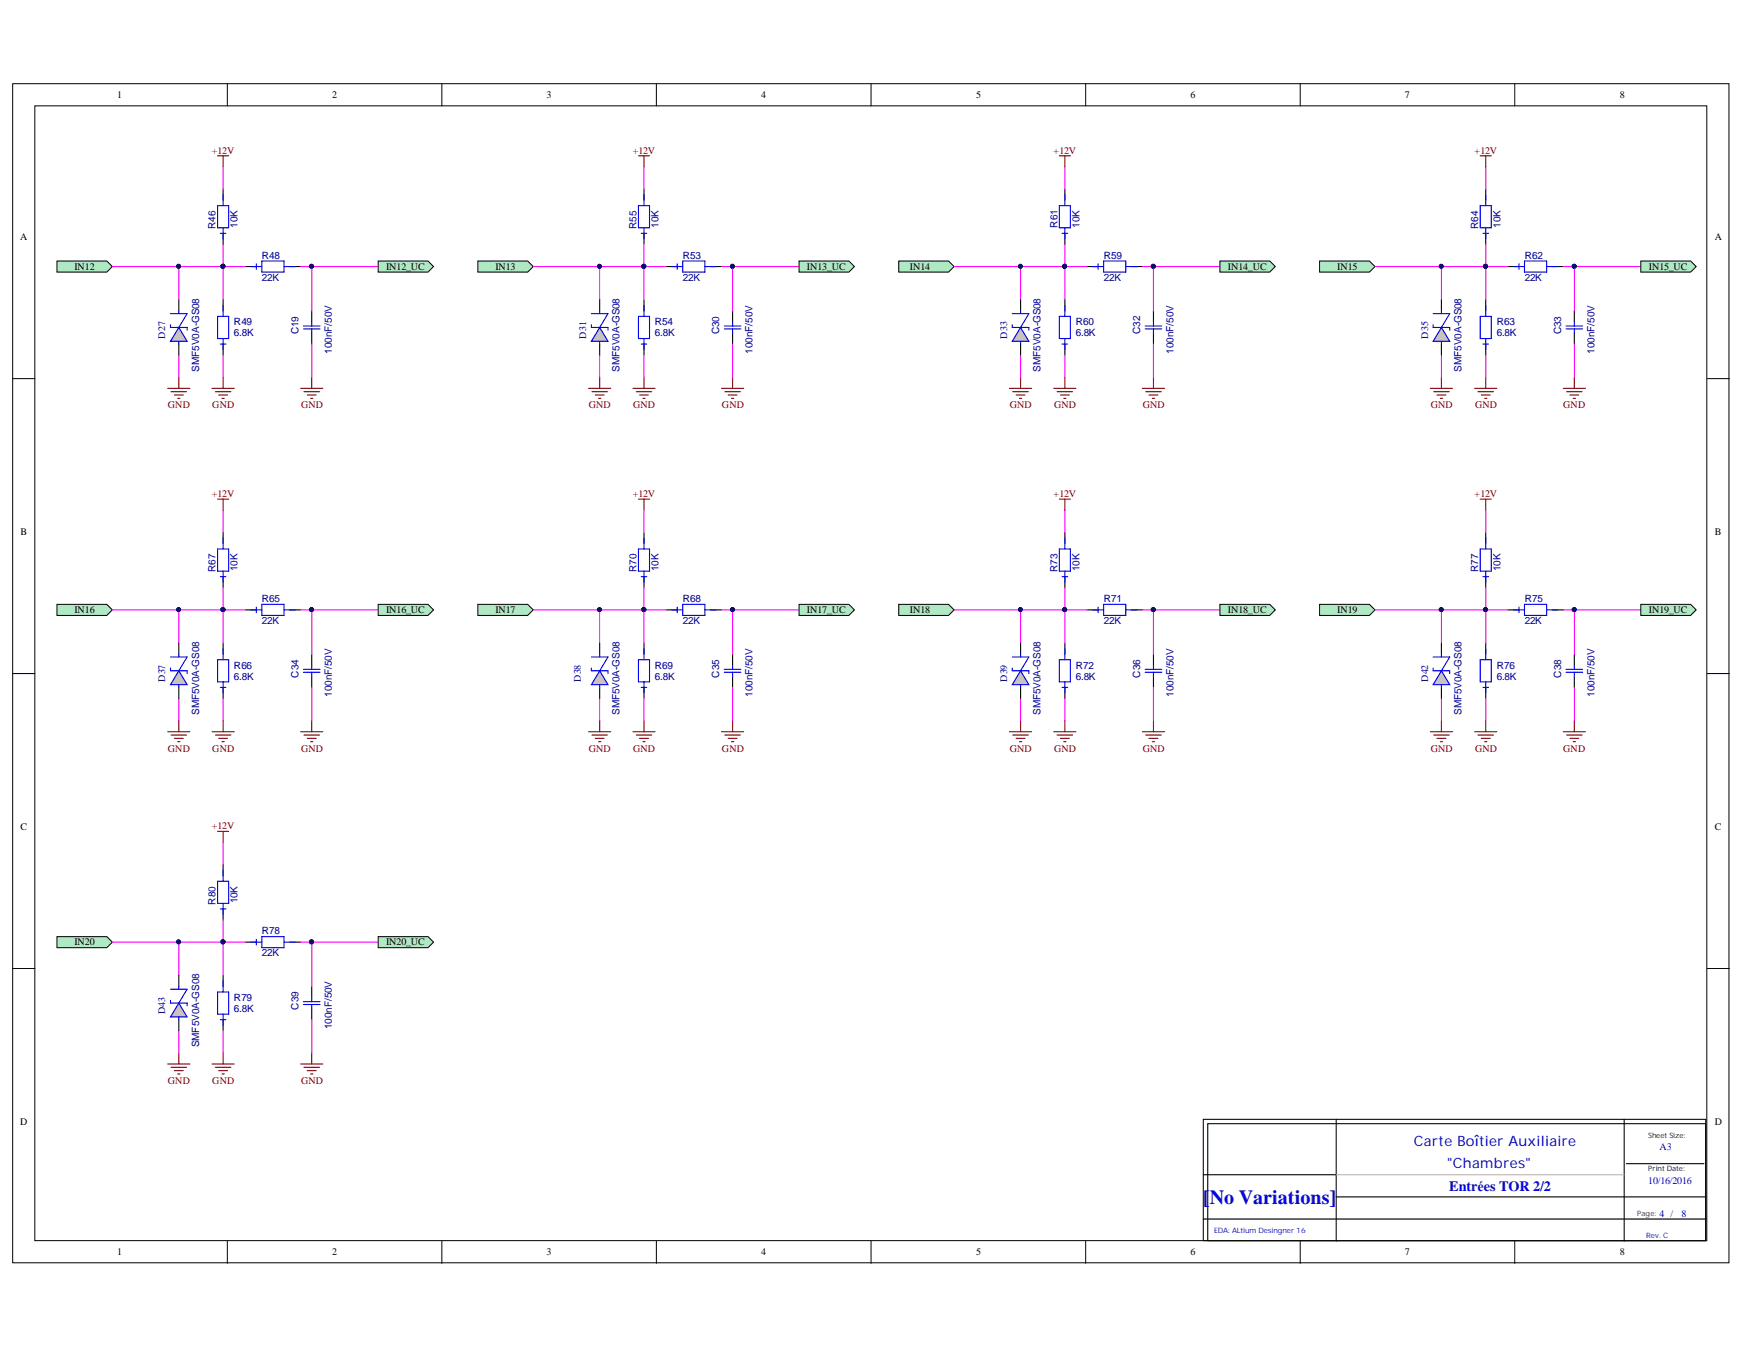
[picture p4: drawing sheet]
<svg xmlns="http://www.w3.org/2000/svg" width="279mm" height="216mm" viewBox="0 0 279 216" stroke-linecap="round" stroke-linejoin="round" font-family="sans-serif">
<g fill="#fff" stroke="#000" stroke-width=".16">
<path d="M2 13.4h274.8v188.7h-274.8z"/>
<path d="M5.6 16.9h267.7v181.7h-267.7z"/>
</g>
<g fill="none" stroke="#000" stroke-width=".16">
<path d="M36.4 13.4v3.6M70.7 13.4v3.6M105.1 13.4v3.6M139.5 13.4v3.6M173.8 13.4v3.6M208.2 13.4v3.6M242.5 13.4v3.6M2 60.6h3.6M273.4 60.6h3.5M2 107.8h3.6M273.4 107.8h3.5M2 155h3.6"/>
<path d="M273.4 155h3.5M36.4 198.6v3.6M70.7 198.6v3.6M105.1 198.6v3.6M139.5 198.6v3.6M173.8 198.6v3.6M208.2 198.6v3.6M242.5 198.6v3.6"/>
</g>
<path d="M103.1 30.3v1.7M103.1 37.3v1.8M106.7 42.7h1.7M113.8 42.7h1.7M117.3 49.8v1.7M117.3 53.3v1.8" fill="none" stroke="#000" stroke-width=".18"/>
<path d="M102.2 32.9h1.8v3.6h-1.8zM102.7 37.3h.9M103.1 31.1v1.8M103.1 36.5v1.7M107.5 42.7h1.8M108.4 42.2v.9M109.3 41.8h3.6v1.7h-3.6zM112.9 42.7h1.7M116 52.6h2.6M116 52.2h2.6M117.3 51.5v.7M117.3 52.6v.7" fill="none" stroke="#00f" stroke-width=".18"/>
<path d="M94.2 62.2h3.6M94.8 62.7h2.5M95.3 63.2h1.4M95.8 63.8h.4M96 60.4v1.8M115.5 62.2h3.6M116.1 62.7h2.4M116.6 63.2h1.4M117.1 63.8h.4M117.3 60.4v1.8" fill="none" stroke="#800000" stroke-width=".18"/>
<path d="M103.1 26.7v3.6M96 42.7v5.3M96 56.8v3.6M117.3 55.1v5.3M117.3 42.7h10.6" fill="none" stroke="#f0f" stroke-width=".18"/>
<g fill="#000080" stroke="#000080" stroke-width=".16">
<circle cx="117.3" cy="42.6" r=".31"/>
<circle cx="96" cy="42.6" r=".31"/>
</g>
<path d="M127.9 41.8h8l.9 .9-.9 .8h-8z" fill-rule="evenodd" fill="#aee9c3" stroke="#000" stroke-width=".16"/>
<path d="M102.2 24.9h1.8M103.1 24.9v1.8M101.3 62.2h3.6M101.9 62.7h2.5M102.4 63.2h1.4M102.9 63.8h.4M103.1 60.4v1.8" fill="none" stroke="#800000" stroke-width=".18"/>
<path d="M103.1 48v1.8M103.1 55.1v1.7" fill="none" stroke="#000" stroke-width=".18"/>
<path d="M102.2 50.6h1.8v3.6h-1.8zM102.7 55.1h.9M103.1 48.9v1.7M103.1 54.2v1.8" fill="none" stroke="#00f" stroke-width=".18"/>
<path d="M103.1 56.8v3.6" fill="none" stroke="#f0f" stroke-width=".18"/>
<path d="M76.5 41.8h8l.9 .9-.9 .8h-8z" fill-rule="evenodd" fill="#aee9c3" stroke="#000" stroke-width=".16"/>
<path d="M170.5 30.3v1.7M170.5 37.3v1.8M174 42.7h1.8M181.1 42.7h1.8M184.7 49.8v1.7M184.7 53.3v1.8" fill="none" stroke="#000" stroke-width=".18"/>
<path d="M169.6 32.9h1.8v3.6h-1.8zM170.1 37.3h.8M170.5 31.1v1.8M170.5 36.5v1.7M174.9 42.7h1.8M175.8 42.2v.9M176.7 41.8h3.6v1.7h-3.6zM180.3 42.7h1.7M183.4 52.6h2.6M183.4 52.2h2.6M184.7 51.5v.7M184.7 52.6v.7" fill="none" stroke="#00f" stroke-width=".18"/>
<path d="M161.6 62.2h3.6M162.2 62.7h2.4M162.7 63.2h1.4M163.2 63.8h.4M163.4 60.4v1.8M182.9 62.2h3.6M183.4 62.7h2.5M184 63.2h1.4M184.5 63.8h.4M184.7 60.4v1.8" fill="none" stroke="#800000" stroke-width=".18"/>
<path d="M170.5 26.7v3.6M163.4 42.7v5.3M163.4 56.8v3.6M184.7 55.1v5.3M184.7 42.7h10.6" fill="none" stroke="#f0f" stroke-width=".18"/>
<g fill="#000080" stroke="#000080" stroke-width=".16">
<circle cx="184.7" cy="42.6" r=".31"/>
<circle cx="163.4" cy="42.6" r=".31"/>
</g>
<path d="M195.3 41.8h8l.9 .9-.9 .8h-8z" fill-rule="evenodd" fill="#aee9c3" stroke="#000" stroke-width=".16"/>
<path d="M169.6 24.9h1.8M170.5 24.9v1.8M168.7 62.2h3.6M169.3 62.7h2.4M169.8 63.2h1.4M170.3 63.8h.4M170.5 60.4v1.8" fill="none" stroke="#800000" stroke-width=".18"/>
<path d="M170.5 48v1.8M170.5 55.1v1.7" fill="none" stroke="#000" stroke-width=".18"/>
<path d="M169.6 50.6h1.8v3.6h-1.8zM170.1 55.1h.8M170.5 48.9v1.7M170.5 54.2v1.8" fill="none" stroke="#00f" stroke-width=".18"/>
<path d="M170.5 56.8v3.6" fill="none" stroke="#f0f" stroke-width=".18"/>
<path d="M143.9 41.8h8l.9 .9-.9 .8h-8z" fill-rule="evenodd" fill="#aee9c3" stroke="#000" stroke-width=".16"/>
<path d="M237.9 30.3v1.7M237.9 37.3v1.8M241.4 42.7h1.8M248.5 42.7h1.8M252.1 49.8v1.7M252.1 53.3v1.8" fill="none" stroke="#000" stroke-width=".18"/>
<path d="M237 32.9h1.8v3.6h-1.8zM237.4 37.3h.9M237.9 31.1v1.8M237.9 36.5v1.7M242.3 42.7h1.8M243.2 42.2v.9M244.1 41.8h3.5v1.7h-3.5zM247.6 42.7h1.8M250.7 52.6h2.7M250.7 52.2h2.7M252.1 51.5v.7M252.1 52.6v.7" fill="none" stroke="#00f" stroke-width=".18"/>
<path d="M229 62.2h3.6M229.6 62.7h2.4M230.1 63.2h1.4M230.6 63.8h.4M230.8 60.4v1.8M250.3 62.2h3.5M250.8 62.7h2.5M251.4 63.2h1.4M251.9 63.8h.4M252.1 60.4v1.8" fill="none" stroke="#800000" stroke-width=".18"/>
<path d="M237.9 26.7v3.6M230.8 42.7v5.3M230.8 56.8v3.6M252.1 55.1v5.3M252.1 42.7h10.6" fill="none" stroke="#f0f" stroke-width=".18"/>
<g fill="#000080" stroke="#000080" stroke-width=".16">
<circle cx="252" cy="42.6" r=".31"/>
<circle cx="230.8" cy="42.6" r=".31"/>
</g>
<path d="M262.7 41.8h8l.9 .9-.9 .8h-8z" fill-rule="evenodd" fill="#aee9c3" stroke="#000" stroke-width=".16"/>
<path d="M237 24.9h1.8M237.9 24.9v1.8M236.1 62.2h3.6M236.6 62.7h2.5M237.2 63.2h1.4M237.7 63.8h.4M237.9 60.4v1.8" fill="none" stroke="#800000" stroke-width=".18"/>
<path d="M237.9 48v1.8M237.9 55.1v1.7" fill="none" stroke="#000" stroke-width=".18"/>
<path d="M237 50.6h1.8v3.6h-1.8zM237.4 55.1h.9M237.9 48.9v1.7M237.9 54.2v1.8" fill="none" stroke="#00f" stroke-width=".18"/>
<path d="M237.9 56.8v3.6" fill="none" stroke="#f0f" stroke-width=".18"/>
<path d="M211.3 41.8h8l.9 .9-.9 .8h-8z" fill-rule="evenodd" fill="#aee9c3" stroke="#000" stroke-width=".16"/>
<path d="M35.7 85.2v1.8M35.7 92.3v1.8M39.3 97.6h1.7M46.4 97.6h1.7M49.9 104.7v1.8M49.9 108.2v1.8" fill="none" stroke="#000" stroke-width=".18"/>
<path d="M34.8 87.9h1.8v3.5h-1.8zM35.3 92.3h.9M35.7 86.1v1.8M35.7 91.4v1.8M40.2 97.6h1.7M41 97.2v.9M41.9 96.7h3.6v1.8h-3.6zM45.5 97.6h1.8M48.6 107.6h2.6M48.6 107.1h2.6M49.9 106.5v.6M49.9 107.6v.6" fill="none" stroke="#00f" stroke-width=".18"/>
<path d="M26.9 117.1h3.5M27.4 117.6h2.5M27.9 118.2h1.4M28.5 118.7h.3M28.6 115.3v1.8M48.1 117.1h3.6M48.7 117.6h2.5M49.2 118.2h1.4M49.7 118.7h.4M49.9 115.3v1.8" fill="none" stroke="#800000" stroke-width=".18"/>
<path d="M28.6 97.6v5.3M35.7 81.7v3.5M49.9 97.6h10.7M28.6 111.8v3.5M49.9 110v5.3" fill="none" stroke="#f0f" stroke-width=".18"/>
<g fill="#000080" stroke="#000080" stroke-width=".16">
<circle cx="49.9" cy="97.6" r=".31"/>
<circle cx="28.6" cy="97.6" r=".31"/>
</g>
<path d="M60.6 96.7h7.9l.9 .9-.9 .9h-7.9z" fill-rule="evenodd" fill="#aee9c3" stroke="#000" stroke-width=".16"/>
<path d="M34.8 79.9h1.8M35.7 79.9v1.8M34 117.1h3.5M34.5 117.6h2.5M35 118.2h1.4M35.5 118.7h.4M35.7 115.3v1.8" fill="none" stroke="#800000" stroke-width=".18"/>
<path d="M35.7 102.9v1.8M35.7 110v1.8" fill="none" stroke="#000" stroke-width=".18"/>
<path d="M34.8 105.6h1.8v3.5h-1.8zM35.3 110h.9M35.7 103.8v1.8M35.7 109.1v1.8" fill="none" stroke="#00f" stroke-width=".18"/>
<path d="M35.7 111.8v3.5" fill="none" stroke="#f0f" stroke-width=".18"/>
<path d="M9.1 96.7h8l.9 .9-.9 .9h-8z" fill-rule="evenodd" fill="#aee9c3" stroke="#000" stroke-width=".16"/>
<path d="M103.1 85.2v1.8M103.1 92.3v1.8M106.7 97.6h1.7M113.8 97.6h1.7M117.3 104.7v1.8M117.3 108.2v1.8" fill="none" stroke="#000" stroke-width=".18"/>
<path d="M102.2 87.9h1.8v3.5h-1.8zM102.7 92.3h.9M103.1 86.1v1.8M103.1 91.4v1.8M107.5 97.6h1.8M108.4 97.2v.9M109.3 96.7h3.6v1.8h-3.6zM112.9 97.6h1.7M116 107.6h2.6M116 107.1h2.6M117.3 106.5v.6M117.3 107.6v.6" fill="none" stroke="#00f" stroke-width=".18"/>
<path d="M94.2 117.1h3.6M94.8 117.6h2.5M95.3 118.2h1.4M95.8 118.7h.4M96 115.3v1.8M115.5 117.1h3.6M116.1 117.6h2.4M116.6 118.2h1.4M117.1 118.7h.4M117.3 115.3v1.8" fill="none" stroke="#800000" stroke-width=".18"/>
<path d="M96 97.6v5.3M103.1 81.7v3.5M117.3 97.6h10.6M96 111.8v3.5M117.3 110v5.3" fill="none" stroke="#f0f" stroke-width=".18"/>
<g fill="#000080" stroke="#000080" stroke-width=".16">
<circle cx="117.3" cy="97.6" r=".31"/>
<circle cx="96" cy="97.6" r=".31"/>
</g>
<path d="M127.9 96.7h8l.9 .9-.9 .9h-8z" fill-rule="evenodd" fill="#aee9c3" stroke="#000" stroke-width=".16"/>
<path d="M102.2 79.9h1.8M103.1 79.9v1.8M101.3 117.1h3.6M101.9 117.6h2.5M102.4 118.2h1.4M102.9 118.7h.4M103.1 115.3v1.8" fill="none" stroke="#800000" stroke-width=".18"/>
<path d="M103.1 102.9v1.8M103.1 110v1.8" fill="none" stroke="#000" stroke-width=".18"/>
<path d="M102.2 105.6h1.8v3.5h-1.8zM102.7 110h.9M103.1 103.8v1.8M103.1 109.1v1.8" fill="none" stroke="#00f" stroke-width=".18"/>
<path d="M103.1 111.8v3.5" fill="none" stroke="#f0f" stroke-width=".18"/>
<path d="M76.5 96.7h8l.9 .9-.9 .9h-8z" fill-rule="evenodd" fill="#aee9c3" stroke="#000" stroke-width=".16"/>
<path d="M170.5 85.2v1.8M170.5 92.3v1.8M174 97.6h1.8M181.1 97.6h1.8M184.7 104.7v1.8M184.7 108.2v1.8" fill="none" stroke="#000" stroke-width=".18"/>
<path d="M169.6 87.9h1.8v3.5h-1.8zM170.1 92.3h.8M170.5 86.1v1.8M170.5 91.4v1.8M174.9 97.6h1.8M175.8 97.2v.9M176.7 96.7h3.6v1.8h-3.6zM180.3 97.6h1.7M183.4 107.6h2.6M183.4 107.1h2.6M184.7 106.5v.6M184.7 107.6v.6" fill="none" stroke="#00f" stroke-width=".18"/>
<path d="M161.6 117.1h3.6M162.2 117.6h2.4M162.7 118.2h1.4M163.2 118.7h.4M163.4 115.3v1.8M182.9 117.1h3.6M183.4 117.6h2.5M184 118.2h1.4M184.5 118.7h.4M184.7 115.3v1.8" fill="none" stroke="#800000" stroke-width=".18"/>
<path d="M163.4 97.6v5.3M170.5 81.7v3.5M184.7 97.6h10.6M163.4 111.8v3.5M184.7 110v5.3" fill="none" stroke="#f0f" stroke-width=".18"/>
<g fill="#000080" stroke="#000080" stroke-width=".16">
<circle cx="184.7" cy="97.6" r=".31"/>
<circle cx="163.4" cy="97.6" r=".31"/>
</g>
<path d="M195.3 96.7h8l.9 .9-.9 .9h-8z" fill-rule="evenodd" fill="#aee9c3" stroke="#000" stroke-width=".16"/>
<path d="M169.6 79.9h1.8M170.5 79.9v1.8M168.7 117.1h3.6M169.3 117.6h2.4M169.8 118.2h1.4M170.3 118.7h.4M170.5 115.3v1.8" fill="none" stroke="#800000" stroke-width=".18"/>
<path d="M170.5 102.9v1.8M170.5 110v1.8" fill="none" stroke="#000" stroke-width=".18"/>
<path d="M169.6 105.6h1.8v3.5h-1.8zM170.1 110h.8M170.5 103.8v1.8M170.5 109.1v1.8" fill="none" stroke="#00f" stroke-width=".18"/>
<path d="M170.5 111.8v3.5" fill="none" stroke="#f0f" stroke-width=".18"/>
<path d="M143.9 96.7h8l.9 .9-.9 .9h-8z" fill-rule="evenodd" fill="#aee9c3" stroke="#000" stroke-width=".16"/>
<path d="M237.9 85.2v1.8M237.9 92.3v1.8M241.4 97.6h1.8M248.5 97.6h1.8M252.1 104.7v1.8M252.1 108.2v1.8" fill="none" stroke="#000" stroke-width=".18"/>
<path d="M237 87.9h1.8v3.5h-1.8zM237.4 92.3h.9M237.9 86.1v1.8M237.9 91.4v1.8M242.3 97.6h1.8M243.2 97.2v.9M244.1 96.7h3.5v1.8h-3.5zM247.6 97.6h1.8M250.7 107.6h2.7M250.7 107.1h2.7M252.1 106.5v.6M252.1 107.6v.6" fill="none" stroke="#00f" stroke-width=".18"/>
<path d="M229 117.1h3.6M229.6 117.6h2.4M230.1 118.2h1.4M230.6 118.7h.4M230.8 115.3v1.8M250.3 117.1h3.5M250.8 117.6h2.5M251.4 118.2h1.4M251.9 118.7h.4M252.1 115.3v1.8" fill="none" stroke="#800000" stroke-width=".18"/>
<path d="M230.8 97.6v5.3M237.9 81.7v3.5M252.1 97.6h10.6M230.8 111.8v3.5M252.1 110v5.3" fill="none" stroke="#f0f" stroke-width=".18"/>
<g fill="#000080" stroke="#000080" stroke-width=".16">
<circle cx="252" cy="97.6" r=".31"/>
<circle cx="230.8" cy="97.6" r=".31"/>
</g>
<path d="M262.7 96.7h8l.9 .9-.9 .9h-8z" fill-rule="evenodd" fill="#aee9c3" stroke="#000" stroke-width=".16"/>
<path d="M237 79.9h1.8M237.9 79.9v1.8M236.1 117.1h3.6M236.6 117.6h2.5M237.2 118.2h1.4M237.7 118.7h.4M237.9 115.3v1.8" fill="none" stroke="#800000" stroke-width=".18"/>
<path d="M237.9 102.9v1.8M237.9 110v1.8" fill="none" stroke="#000" stroke-width=".18"/>
<path d="M237 105.6h1.8v3.5h-1.8zM237.4 110h.9M237.9 103.8v1.8M237.9 109.1v1.8" fill="none" stroke="#00f" stroke-width=".18"/>
<path d="M237.9 111.8v3.5" fill="none" stroke="#f0f" stroke-width=".18"/>
<path d="M211.3 96.7h8l.9 .9-.9 .9h-8z" fill-rule="evenodd" fill="#aee9c3" stroke="#000" stroke-width=".16"/>
<path d="M35.7 138.4v1.8M35.7 145.5v1.7M39.3 150.8h1.7M46.4 150.8h1.7M49.9 157.9v1.7M49.9 161.4v1.8" fill="none" stroke="#000" stroke-width=".18"/>
<path d="M35.7 139.3v1.7M34.8 141h1.8v3.6h-1.8zM35.3 145.5h.9M35.7 144.6v1.8M40.2 150.8h1.7M41 150.3v.9M41.9 149.9h3.6v1.8h-3.6zM45.5 150.8h1.8M49.9 159.6v.7M48.6 160.8h2.6M48.6 160.3h2.6M49.9 160.8v.6" fill="none" stroke="#00f" stroke-width=".18"/>
<path d="M26.9 170.3h3.5M27.4 170.8h2.5M27.9 171.3h1.4M28.5 171.9h.3M28.6 168.5v1.8M48.1 170.3h3.6M48.7 170.8h2.5M49.2 171.3h1.4M49.7 171.9h.4M49.9 168.5v1.8" fill="none" stroke="#800000" stroke-width=".18"/>
<path d="M35.7 134.8v3.6M28.6 150.8v5.3M49.9 150.8h10.7M28.6 165v3.5M49.9 163.2v5.3" fill="none" stroke="#f0f" stroke-width=".18"/>
<g fill="#000080" stroke="#000080" stroke-width=".16">
<circle cx="49.9" cy="150.7" r=".31"/>
<circle cx="28.6" cy="150.7" r=".31"/>
</g>
<path d="M60.6 149.9h7.9l.9 .9-.9 .9h-7.9z" fill-rule="evenodd" fill="#aee9c3" stroke="#000" stroke-width=".16"/>
<path d="M34.8 133.1h1.8M35.7 133.1v1.7M34 170.3h3.5M34.5 170.8h2.5M35 171.3h1.4M35.5 171.9h.4M35.7 168.5v1.8" fill="none" stroke="#800000" stroke-width=".18"/>
<path d="M35.7 156.1v1.8M35.7 163.2v1.8" fill="none" stroke="#000" stroke-width=".18"/>
<path d="M34.8 158.8h1.8v3.5h-1.8zM35.7 157v1.8M35.3 163.2h.9M35.7 162.3v1.8" fill="none" stroke="#00f" stroke-width=".18"/>
<path d="M35.7 165v3.5" fill="none" stroke="#f0f" stroke-width=".18"/>
<path d="M9.1 149.9h8l.9 .9-.9 .9h-8z" fill-rule="evenodd" fill="#aee9c3" stroke="#000" stroke-width=".16"/>
<path d="M96 48v1.8M96 55.1v1.7" fill="none" stroke="#000" stroke-width=".18"/>
<path d="M94.7 52v.4h2.6v.5" fill="none" stroke="#00f" stroke-width=".18"/>
<path d="M96 52.4l1.3 2.2h-2.6z" fill="#c0c0c0"/>
<path d="M94.7 50.2h2.6l-1.3 2.2M96 52.4l1.3 2.2h-2.6zM96 49.8v.4M96 54.6v.5M162.1 52v.4h2.6v.5" fill="none" stroke="#00f" stroke-width=".18"/>
<path d="M163.4 48v1.8M163.4 55.1v1.7" fill="none" stroke="#000" stroke-width=".18"/>
<path d="M163.4 52.4l1.3 2.2h-2.6z" fill="#c0c0c0"/>
<path d="M162.1 50.2h2.6l-1.3 2.2M163.4 52.4l1.3 2.2h-2.6zM163.4 49.8v.4M163.4 54.6v.5M229.5 52v.4h2.6v.5" fill="none" stroke="#00f" stroke-width=".18"/>
<path d="M230.8 48v1.8M230.8 55.1v1.7" fill="none" stroke="#000" stroke-width=".18"/>
<path d="M230.8 52.4l1.3 2.2h-2.6z" fill="#c0c0c0"/>
<path d="M229.5 50.2h2.6l-1.3 2.2M230.8 52.4l1.3 2.2h-2.6zM230.8 49.8v.4M230.8 54.6v.5M27.3 106.9v.5h2.7v.4" fill="none" stroke="#00f" stroke-width=".18"/>
<path d="M28.6 102.9v1.8M28.6 110v1.8" fill="none" stroke="#000" stroke-width=".18"/>
<path d="M28.6 107.4l1.4 2.2h-2.7z" fill="#c0c0c0"/>
<path d="M27.3 105.1h2.7l-1.4 2.3M28.6 107.4l1.4 2.2h-2.7zM28.6 104.7v.4M28.6 109.6v.4M27.3 160.1v.4h2.7v.5" fill="none" stroke="#00f" stroke-width=".18"/>
<path d="M28.6 156.1v1.8M28.6 163.2v1.8" fill="none" stroke="#000" stroke-width=".18"/>
<path d="M28.6 160.5l1.4 2.3h-2.7z" fill="#c0c0c0"/>
<path d="M229.5 106.9v.5h2.6v.4M27.3 158.3h2.7l-1.4 2.2M28.6 157.9v.4M28.6 160.5l1.4 2.3h-2.7zM28.6 162.8v.4" fill="none" stroke="#00f" stroke-width=".18"/>
<path d="M230.8 102.9v1.8M230.8 110v1.8" fill="none" stroke="#000" stroke-width=".18"/>
<path d="M230.8 107.4l1.3 2.2h-2.6z" fill="#c0c0c0"/>
<path d="M162.1 106.9v.5h2.6v.4M229.5 105.1h2.6l-1.3 2.3M230.8 107.4l1.3 2.2h-2.6zM230.8 104.7v.4M230.8 109.6v.4" fill="none" stroke="#00f" stroke-width=".18"/>
<path d="M163.4 102.9v1.8M163.4 110v1.8" fill="none" stroke="#000" stroke-width=".18"/>
<path d="M163.4 107.4l1.3 2.2h-2.6z" fill="#c0c0c0"/>
<path d="M94.7 106.9v.5h2.6v.4M162.1 105.1h2.6l-1.3 2.3M163.4 107.4l1.3 2.2h-2.6zM163.4 104.7v.4M163.4 109.6v.4" fill="none" stroke="#00f" stroke-width=".18"/>
<path d="M96 102.9v1.8M96 110v1.8" fill="none" stroke="#000" stroke-width=".18"/>
<path d="M96 107.4l1.3 2.2h-2.6z" fill="#c0c0c0"/>
<g fill="none" stroke="#00f" stroke-width=".18">
<path d="M34.8 32.9h1.8v3.6h-1.8zM35.3 37.3h.9M35.7 31.1v1.8M35.7 36.5v1.7M40.2 42.7h1.7M41 42.2v.9M41.9 41.8h3.6v1.7h-3.6zM45.5 42.7h1.8M48.6 52.6h2.6M48.6 52.2h2.6M49.9 51.5v.7M49.9 52.6v.7"/>
<path d="M94.7 105.1h2.6l-1.3 2.3M96 107.4l1.3 2.2h-2.6zM96 104.7v.4M96 109.6v.4"/>
</g>
<path d="M35.7 30.3v1.7M35.7 37.3v1.8M39.3 42.7h1.7M46.4 42.7h1.7M49.9 49.8v1.7M49.9 53.3v1.8" fill="none" stroke="#000" stroke-width=".18"/>
<path d="M26.9 62.2h3.5M27.4 62.7h2.5M27.9 63.2h1.4M28.5 63.8h.3M28.6 60.4v1.8M48.1 62.2h3.6M48.7 62.7h2.5M49.2 63.2h1.4M49.7 63.8h.4M49.9 60.4v1.8" fill="none" stroke="#800000" stroke-width=".18"/>
<path d="M35.7 26.7v3.6M28.6 42.7v5.3M28.6 56.8v3.6M49.9 55.1v5.3M49.9 42.7h10.7" fill="none" stroke="#f0f" stroke-width=".18"/>
<g fill="#000080" stroke="#000080" stroke-width=".16">
<circle cx="49.9" cy="42.6" r=".31"/>
<circle cx="28.6" cy="42.6" r=".31"/>
</g>
<path d="M60.6 41.8h7.9l.9 .9-.9 .8h-7.9z" fill-rule="evenodd" fill="#aee9c3" stroke="#000" stroke-width=".16"/>
<path d="M34.8 24.9h1.8M35.7 24.9v1.8M34 62.2h3.5M34.5 62.7h2.5M35 63.2h1.4M35.5 63.8h.4M35.7 60.4v1.8" fill="none" stroke="#800000" stroke-width=".18"/>
<path d="M35.7 48v1.8M35.7 55.1v1.7" fill="none" stroke="#000" stroke-width=".18"/>
<path d="M34.8 50.6h1.8v3.6h-1.8zM35.3 55.1h.9M35.7 48.9v1.7M35.7 54.2v1.8" fill="none" stroke="#00f" stroke-width=".18"/>
<path d="M35.7 56.8v3.6" fill="none" stroke="#f0f" stroke-width=".18"/>
<path d="M9.1 41.8h8l.9 .9-.9 .8h-8z" fill-rule="evenodd" fill="#aee9c3" stroke="#000" stroke-width=".16"/>
<path d="M28.6 48v1.8M28.6 55.1v1.7" fill="none" stroke="#000" stroke-width=".18"/>
<path d="M27.3 52v.4h2.7v.5" fill="none" stroke="#00f" stroke-width=".18"/>
<path d="M28.6 52.4l1.4 2.2h-2.7z" fill="#c0c0c0"/>
<path d="M27.3 50.2h2.7l-1.4 2.2M28.6 52.4l1.4 2.2h-2.7zM28.6 49.8v.4M28.6 54.6v.5" fill="none" stroke="#00f" stroke-width=".18"/>
<g fill="none" stroke="#f0f" stroke-width=".18">
<path d="M35.7 39.1v8.9M103.1 39.1v8.9M170.5 39.1v8.9M237.9 39.1v8.9M18 42.7h21.3M48.1 42.7h1.8v7.1M85.4 42.7h21.3M115.5 42.7h1.8v7.1M152.8 42.7h21.2M182.9 42.7h1.8v7.1M220.2 42.7h21.2M250.3 42.7h1.8v7.1"/>
<path d="M18 97.6h21.3M35.7 94.1v8.8M48.1 97.6h1.8v7.1M85.4 97.6h21.3M103.1 94.1v8.8M115.5 97.6h1.8v7.1M152.8 97.6h21.2M170.5 94.1v8.8M182.9 97.6h1.8v7.1M220.2 97.6h21.2M237.9 94.1v8.8M250.3 97.6h1.8v7.1"/>
<path d="M18 150.8h21.3M35.7 147.2v8.9M48.1 150.8h1.8v7.1"/>
</g>
<g fill="#000080" stroke="#000080" stroke-width=".16">
<circle cx="117.3" cy="42.6" r=".31"/>
<circle cx="184.7" cy="42.6" r=".31"/>
<circle cx="252" cy="42.6" r=".31"/>
<circle cx="49.9" cy="42.6" r=".31"/>
<circle cx="103.1" cy="42.6" r=".31"/>
<circle cx="96" cy="42.6" r=".31"/>
<circle cx="170.5" cy="42.6" r=".31"/>
<circle cx="163.4" cy="42.6" r=".31"/>
<circle cx="237.9" cy="42.6" r=".31"/>
<circle cx="230.8" cy="42.6" r=".31"/>
<circle cx="49.9" cy="97.6" r=".31"/>
<circle cx="35.7" cy="97.6" r=".31"/>
<circle cx="28.6" cy="97.6" r=".31"/>
<circle cx="117.3" cy="97.6" r=".31"/>
<circle cx="103.1" cy="97.6" r=".31"/>
<circle cx="96" cy="97.6" r=".31"/>
<circle cx="184.7" cy="97.6" r=".31"/>
<circle cx="170.5" cy="97.6" r=".31"/>
<circle cx="163.4" cy="97.6" r=".31"/>
<circle cx="252" cy="97.6" r=".31"/>
<circle cx="237.9" cy="97.6" r=".31"/>
<circle cx="230.8" cy="97.6" r=".31"/>
<circle cx="49.9" cy="150.7" r=".31"/>
<circle cx="35.7" cy="150.7" r=".31"/>
<circle cx="28.6" cy="150.7" r=".31"/>
<circle cx="35.7" cy="42.6" r=".31"/>
<circle cx="28.6" cy="42.6" r=".31"/>
</g>
<path d="M192.7 179.1h80.4v19.5h-80.4z" fill="none" stroke="#110f0a" stroke-width=".18"/>
<path d="M193.4 179.8h79.7v18.8h-79.7zM213.9 179.1v19.5M192.7 188h21.2M213.9 191.6h59.3" fill="none" stroke="#080d02" stroke-width=".18"/>
<path d="M260.1 179.1v19.5M192.7 195.1h80.5M260.4 186.2h12.4" fill="none" stroke="#000" stroke-width=".18"/>
<path d="M213.9 188h46.2" fill="none" stroke="#beb5b2" stroke-width=".18"/>
<text font-size="3.2" fill="#0000bf" x="192.6" y="192.6">[No Variations]</text>
<g font-size="2.3" fill="#0000bf">
<text x="226.4" y="183.4">Carte Boîtier Auxiliaire</text>
<text x="231.7" y="187">&quot;Chambres&quot;</text>
<text x="232" y="190.6">Entrées TOR 2/2</text>
</g>
<g font-size="1.6">
<text x="18.8" y="15.7">1</text>
<text x="53.2" y="15.7">2</text>
<text x="87.5" y="15.7">3</text>
<text x="121.9" y="15.7">4</text>
<text x="156.3" y="15.7">5</text>
<text x="190.6" y="15.7">6</text>
<text x="224.9" y="15.7">7</text>
<text x="259.4" y="15.7">8</text>
<text x="3.2" y="38.5">A</text>
<text x="274.6" y="38.5">A</text>
<text x="11.9" y="43.2">IN12</text>
<text x="61.8" y="43.2">IN12_UC</text>
<text x="79.3" y="43.2">IN13</text>
<text x="129.2" y="43.2">IN13_UC</text>
<text x="145.7" y="43.2">IN14</text>
<text x="196.6" y="43.2">IN14_UC</text>
<text x="214.1" y="43.2">IN15</text>
<text x="264" y="43.2">IN15_UC</text>
<text x="3.3" y="85.6">B</text>
<text x="274.6" y="85.6">B</text>
<text x="11.9" y="98.1">IN16</text>
<text x="61.8" y="98.1">IN16_UC</text>
<text x="79.3" y="98.1">IN17</text>
<text x="129.2" y="98.1">IN17_UC</text>
<text x="145.7" y="98.1">IN18</text>
<text x="196.6" y="98.1">IN18_UC</text>
<text x="214.1" y="98.1">IN19</text>
<text x="264" y="98.1">IN19_UC</text>
<text x="3.3" y="132.8">C</text>
<text x="274.6" y="132.8">C</text>
<text x="11.9" y="151.3">IN20</text>
<text x="61.8" y="151.3">IN20_UC</text>
<text x="3.2" y="180">D</text>
<text x="274.6" y="180">D</text>
<text x="18.8" y="200.9">1</text>
<text x="53.2" y="200.9">2</text>
<text x="87.5" y="200.9">3</text>
<text x="121.9" y="200.9">4</text>
<text x="156.3" y="200.9">5</text>
<text x="190.6" y="200.9">6</text>
<text x="224.9" y="200.9">7</text>
<text x="259.4" y="200.9">8</text>
</g>
<g font-size="1.6" fill="#800000">
<text x="33.9" y="24.6">+12V</text>
<text x="101.3" y="24.6">+12V</text>
<text x="168.7" y="24.6">+12V</text>
<text x="236.1" y="24.6">+12V</text>
<text x="26.9" y="65.3">GND</text>
<text x="34" y="65.3">GND</text>
<text x="48.2" y="65.3">GND</text>
<text x="94.3" y="65.3">GND</text>
<text x="101.4" y="65.3">GND</text>
<text x="115.6" y="65.3">GND</text>
<text x="161.7" y="65.3">GND</text>
<text x="168.8" y="65.3">GND</text>
<text x="183" y="65.3">GND</text>
<text x="229.1" y="65.3">GND</text>
<text x="236.2" y="65.3">GND</text>
<text x="250.3" y="65.3">GND</text>
<text x="33.9" y="79.5">+12V</text>
<text x="101.3" y="79.5">+12V</text>
<text x="168.7" y="79.5">+12V</text>
<text x="236.1" y="79.5">+12V</text>
<text x="26.9" y="120.3">GND</text>
<text x="34" y="120.3">GND</text>
<text x="48.2" y="120.3">GND</text>
<text x="94.3" y="120.3">GND</text>
<text x="101.4" y="120.3">GND</text>
<text x="115.6" y="120.3">GND</text>
<text x="161.7" y="120.3">GND</text>
<text x="168.8" y="120.3">GND</text>
<text x="183" y="120.3">GND</text>
<text x="229.1" y="120.3">GND</text>
<text x="236.2" y="120.3">GND</text>
<text x="250.3" y="120.3">GND</text>
<text x="33.9" y="132.7">+12V</text>
<text x="26.9" y="173.5">GND</text>
<text x="34" y="173.5">GND</text>
<text x="48.2" y="173.5">GND</text>
</g>
<g font-size="1.6" fill="#000080">
<text x="34.5" y="36.6" transform="rotate(-90 34.5 36.6)">R46</text>
<text x="38.1" y="36.4" transform="rotate(-90 38.1 36.4)">10K</text>
<text x="41.9" y="41.4">R48</text>
<text x="101.9" y="36.6" transform="rotate(-90 101.9 36.6)">R55</text>
<text x="105.5" y="36.4" transform="rotate(-90 105.5 36.4)">10K</text>
<text x="109.3" y="41.4">R53</text>
<text x="169.3" y="36.4" transform="rotate(-90 169.3 36.4)">R61</text>
<text x="172.8" y="36.4" transform="rotate(-90 172.8 36.4)">10K</text>
<text x="176.7" y="41.4">R59</text>
<text x="236.7" y="36.6" transform="rotate(-90 236.7 36.6)">R64</text>
<text x="240.2" y="36.4" transform="rotate(-90 240.2 36.4)">10K</text>
<text x="244.1" y="41.4">R62</text>
<text x="41.9" y="45">22K</text>
<text x="109.3" y="45">22K</text>
<text x="176.7" y="45">22K</text>
<text x="244.1" y="45">22K</text>
<text x="37.5" y="53.8">6.8K</text>
<text x="37.5" y="52.1">R49</text>
<text x="47.8" y="53.5" transform="rotate(-90 47.8 53.5)">C19</text>
<text x="104.9" y="53.8">6.8K</text>
<text x="104.9" y="52.1">R54</text>
<text x="115.2" y="53.5" transform="rotate(-90 115.2 53.5)">C30</text>
<text x="172.3" y="53.8">6.8K</text>
<text x="172.3" y="52.1">R60</text>
<text x="182.6" y="53.4" transform="rotate(-90 182.6 53.4)">C32</text>
<text x="239.7" y="53.8">6.8K</text>
<text x="239.7" y="52.1">R63</text>
<text x="250" y="53.5" transform="rotate(-90 250 53.5)">C33</text>
<text x="26.5" y="54.2" transform="rotate(-90 26.5 54.2)">D27</text>
<text x="31.9" y="59.5" transform="rotate(-90 31.9 59.5)">SMF5V0A-GS08</text>
<text x="53.1" y="56.6" transform="rotate(-90 53.1 56.6)">100nF/50V</text>
<text x="93.9" y="54.2" transform="rotate(-90 93.9 54.2)">D31</text>
<text x="99.2" y="59.5" transform="rotate(-90 99.2 59.5)">SMF5V0A-GS08</text>
<text x="120.5" y="56.6" transform="rotate(-90 120.5 56.6)">100nF/50V</text>
<text x="161.3" y="54.2" transform="rotate(-90 161.3 54.2)">D33</text>
<text x="166.6" y="59.5" transform="rotate(-90 166.6 59.5)">SMF5V0A-GS08</text>
<text x="187.9" y="56.6" transform="rotate(-90 187.9 56.6)">100nF/50V</text>
<text x="228.7" y="54.2" transform="rotate(-90 228.7 54.2)">D35</text>
<text x="234" y="59.5" transform="rotate(-90 234 59.5)">SMF5V0A-GS08</text>
<text x="255.3" y="56.6" transform="rotate(-90 255.3 56.6)">100nF/50V</text>
<text x="34.5" y="91.5" transform="rotate(-90 34.5 91.5)">R67</text>
<text x="38.1" y="91.4" transform="rotate(-90 38.1 91.4)">10K</text>
<text x="101.9" y="91.5" transform="rotate(-90 101.9 91.5)">R70</text>
<text x="105.5" y="91.4" transform="rotate(-90 105.5 91.4)">10K</text>
<text x="169.3" y="91.5" transform="rotate(-90 169.3 91.5)">R73</text>
<text x="172.8" y="91.4" transform="rotate(-90 172.8 91.4)">10K</text>
<text x="236.7" y="91.5" transform="rotate(-90 236.7 91.5)">R77</text>
<text x="240.2" y="91.4" transform="rotate(-90 240.2 91.4)">10K</text>
<text x="41.9" y="99.9">22K</text>
<text x="41.9" y="96.4">R65</text>
<text x="109.3" y="99.9">22K</text>
<text x="109.3" y="96.4">R68</text>
<text x="176.7" y="99.9">22K</text>
<text x="176.7" y="96.4">R71</text>
<text x="244.1" y="99.9">22K</text>
<text x="244.1" y="96.4">R75</text>
<text x="37.5" y="107">R66</text>
<text x="104.9" y="107">R69</text>
<text x="172.3" y="107">R72</text>
<text x="239.7" y="107">R76</text>
<text x="26.5" y="109.1" transform="rotate(-90 26.5 109.1)">D37</text>
<text x="37.5" y="108.8">6.8K</text>
<text x="47.8" y="108.5" transform="rotate(-90 47.8 108.5)">C34</text>
<text x="53.1" y="111.6" transform="rotate(-90 53.1 111.6)">100nF/50V</text>
<text x="93" y="109.1" transform="rotate(-90 93 109.1)">D38</text>
<text x="104.9" y="108.8">6.8K</text>
<text x="115.2" y="108.5" transform="rotate(-90 115.2 108.5)">C35</text>
<text x="120.5" y="111.6" transform="rotate(-90 120.5 111.6)">100nF/50V</text>
<text x="161.3" y="109.1" transform="rotate(-90 161.3 109.1)">D39</text>
<text x="172.3" y="108.8">6.8K</text>
<text x="182.6" y="108.5" transform="rotate(-90 182.6 108.5)">C36</text>
<text x="187.9" y="111.6" transform="rotate(-90 187.9 111.6)">100nF/50V</text>
<text x="228.7" y="109.1" transform="rotate(-90 228.7 109.1)">D42</text>
<text x="239.7" y="108.8">6.8K</text>
<text x="250" y="108.5" transform="rotate(-90 250 108.5)">C38</text>
<text x="255.3" y="111.6" transform="rotate(-90 255.3 111.6)">100nF/50V</text>
<text x="31.9" y="114.5" transform="rotate(-90 31.9 114.5)">SMF5V0A-GS08</text>
<text x="99.2" y="114.5" transform="rotate(-90 99.2 114.5)">SMF5V0A-GS08</text>
<text x="166.6" y="114.5" transform="rotate(-90 166.6 114.5)">SMF5V0A-GS08</text>
<text x="234" y="114.5" transform="rotate(-90 234 114.5)">SMF5V0A-GS08</text>
<text x="34.5" y="144.8" transform="rotate(-90 34.5 144.8)">R80</text>
<text x="38.1" y="144.5" transform="rotate(-90 38.1 144.5)">10K</text>
<text x="41.9" y="149.5">R78</text>
<text x="41.9" y="153.1">22K</text>
<text x="37.5" y="162">6.8K</text>
<text x="37.5" y="160.2">R79</text>
<text x="47.8" y="161.6" transform="rotate(-90 47.8 161.6)">C39</text>
<text x="26.5" y="162.3" transform="rotate(-90 26.5 162.3)">D43</text>
<text x="31.9" y="167.6" transform="rotate(-90 31.9 167.6)">SMF5V0A-GS08</text>
<text x="53.1" y="164.7" transform="rotate(-90 53.1 164.7)">100nF/50V</text>
</g>
<g font-size="1.6" fill="#00f">
<text x="265.7" y="184.1">A3</text>
<text x="263.9" y="189.4">10/16/2016</text>
<text x="265.7" y="194.8">4 /</text>
<text x="269.2" y="194.8">8</text>
</g>
<text font-size="1.2" fill="#172721" x="263.9" y="182.2">Sheet Size:</text>
<text font-size="1.2" fill="#001b31" x="263.9" y="187.5">Print Date:</text>
<g font-size="1.2" fill="#00f">
<text x="194.4" y="197.3">EDA: ALtium Desingner 16</text>
<text x="263.6" y="198.1">Rev. C</text>
</g>
<text font-size="1.2" fill="#323543" x="262.1" y="194.6">Page:</text>
</svg>
